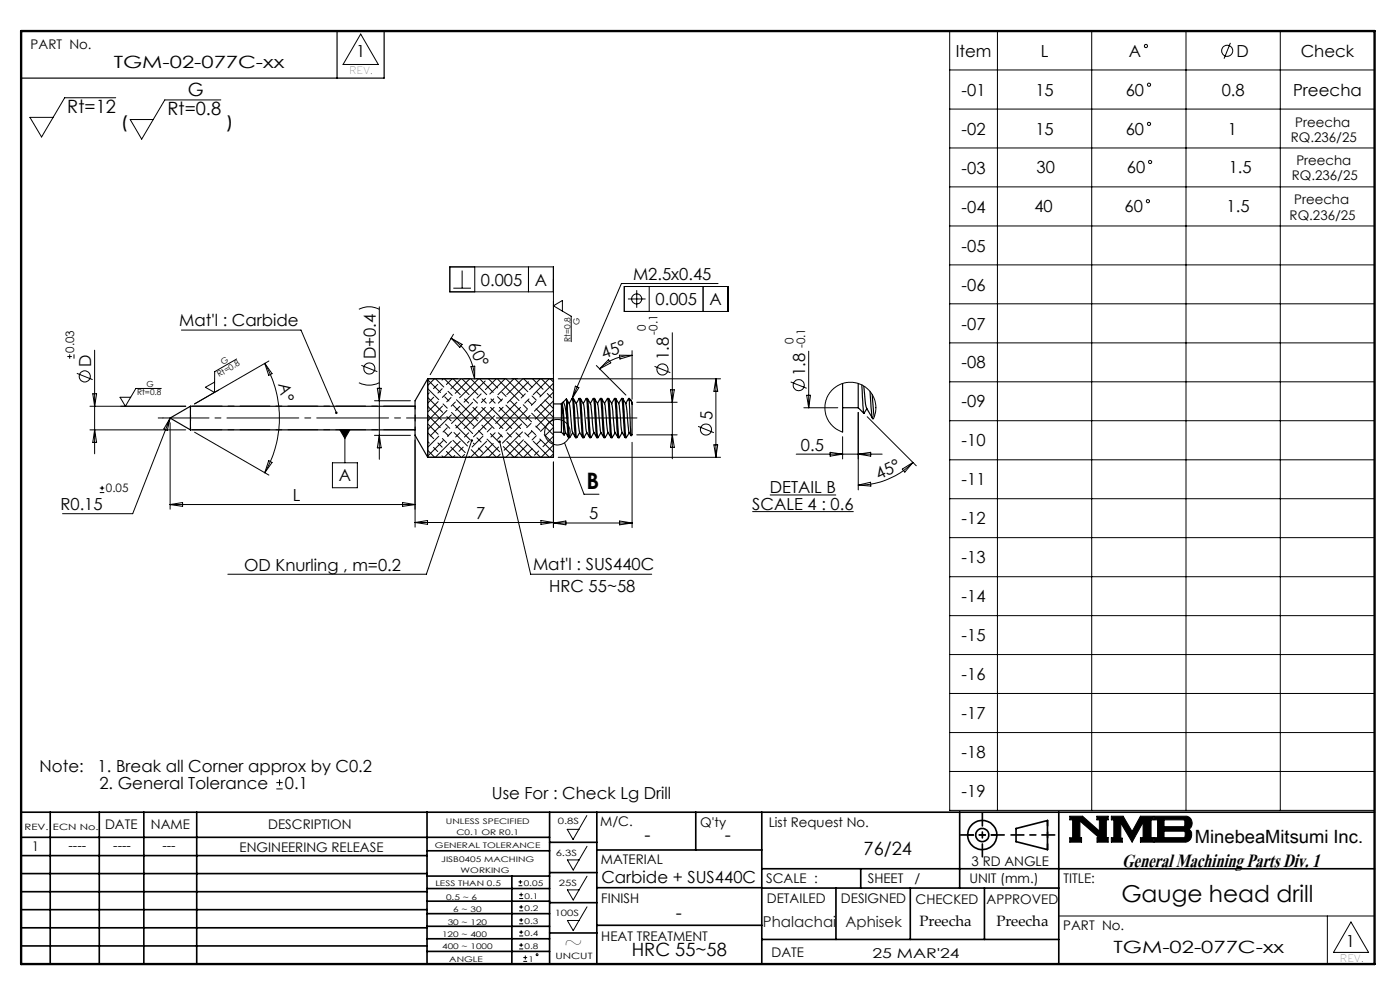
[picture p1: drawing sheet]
<svg xmlns="http://www.w3.org/2000/svg" width="297mm" height="210mm" viewBox="0 0 297 210" stroke-linecap="round" stroke-linejoin="round" font-family="sans-serif">
<g fill="none" stroke="#000" stroke-width=".21">
<path d="M76.5 7.2l3.8 6.5h-7.5zM201.5 6.6h90.1v165.3h-90.1zM201.5 14.8h90.1M211.6 6.6v165.3M231.6 6.6v165.3M251.6 6.6v165.3M261 9.1l-1.3 3.3M271.6 6.6v165.3M24.6 20.7h-10.9l-4.9 8.4-2.5-4.2h5M46.8 21.2h-11.8l-4.9 8.3-2.5-4.1h4.9M201.5 23.1h90.1M201.5 31.4h90.1"/>
<path d="M201.5 39.6h90.1M98 57.4v3.7M100.7 56.6v5.3M112.1 56.6v5.3M201.5 47.9h90.1M201.5 56.2h90.1M14.3 75.6h.9M14.8 75.2v.9M15.7 75.2v.9M16.3 79.2l3.3 1.3M20.1 74.3v22M38.5 70h25.4l7.5 17.6"/>
<path d="M50.2 76.2l-4.7 2.6v4.4l-1.9-1 1.9-1.1M56.2 77.1a23.2 23.2 0 0 1 0 23.2M56.2 77.1l1.5 2.2-.7 .3zM57 76.6l-15.7 9.1M76.1 65.6l.3-.1a4.7 4.7 0 0 1 4.1 .1M76.7 77.5l3.3 1.3M80.5 65.1v32.3M95.7 71.7a10 10 0 0 1 5 8.7M95.7 71.7l2.3 1.4-.5 .6zM96.2 61.1h3.7M96.2 70.9l-4.9 8.6M99.9 77.8l.8-.1v2.7z"/>
<path d="M117.4 61.9h-22v-5.3h22v23.8M119.3 66v-2.3l-1.9 1.2 3.8 2.2v5.4M126.5 77.5l6.3 6.3M129.1 76.3l.5 .7-2.4 1.2zM131.4 75.3l2.7 .1-2.6 .8zM132.4 60.8h22v5.3h-22zM133.2 63.4h3.7M134.1 75.4a9.8 9.8 0 0 0-6.9 2.8M134.1 74.4v10.3M135.1 61.6v3.7M137.7 60.8v5.3M138.9 77.7l3.3 1.3"/>
<path d="M142.6 70.6v26.7M149.2 60.8v5.3M152.3 60.1h-20.5l-10.4 24.4M171.6 74.5v12M201.5 64.4h90.1M201.5 72.7h90.1M19.1 86.2h20.3M19.1 91.2h20.3M19.7 83.5h.8l-.4 2.7zM20.1 91.2l.4 2.6h-.8zM34.2 82.4h-5.4l-2.2 3.8-1.1-1.9h2.2M36.1 88.7l-7.9 20.3h-14.9"/>
<path d="M36.1 88.7l-.6 2.6-.8-.3zM36.1 89.7v18.3M41.3 91.7l15.7 9.1M57 97.7l.7 .4-1.5 2.2zM70.5 98.2h5.3v5.3h-5.3zM72.1 91.2h2.1l-1 1.8zM73.2 91.2v7M76.1 81.2l.3 .1a4.8 4.8 0 0 0 4.1-.1M79.4 85h7.7M79.4 92.3h7.7M80 82.4h.9l-.4 2.6zM80.5 92.3l.4 2.7h-.9z"/>
<path d="M88.1 92.2v19.6M100.1 93.4l-9.6 28.4h-42.2M106 93.7l6.6 28.1h25.7M117.4 98v13.9M118.4 80.4h34.5M118.4 97h34.5M119.8 93.9l4.1 10.9h3.2M122.1 81.9l.7 .3-1.4 2.3zM134.1 93.8v18.1M135.1 92.2h8.6M135.1 85.3h8.6M142.2 82.7h.9l-.5 2.6z"/>
<path d="M142.6 92.2l.5 2.7h-.9zM148.1 90.4l3.3 1.4M151.4 94.4h.9l-.4 2.6zM151.9 80.4v16.6M151.9 80.4l.4 2.6h-.9zM167.7 81l3.4 1.4M168.9 96.3h18.2M170.5 86.5h7.2M171.1 83.8h.8l-.3 2.7zM176.1 95.9l2.7 .4-2.7 .5zM178.8 92.6v4.8M182.1 87.5v16.4"/>
<path d="M182.1 96.3l2.6-.4v.9zM184 88.4l10.4 10.4M185.3 88.8l.4-1.3 .1-1.5-.5-1.7-.8-1.4-1-.9-1.6-.7-1.9-.2-1.5 .3-1.5 .9-1 1-.8 1.6-.2 1.6 .2 1.5 .8 1.6 1.2 1.3 1.6 .7M191.4 99.5l2.3-1.4-1.8 2zM193.7 98.1a16.3 16.3 0 0 1-11.6 4.8M201.5 81h90.1M201.5 89.2h90.1M201.5 97.5h90.1M21.2 104.5h.9M21.2 103.5h.9M21.7 103.1v.9M36.1 107h52"/>
<path d="M36.1 107l2.6-.4v.8zM85.4 106.6l2.7 .4-2.7 .4zM88.1 110.8h29.3M88.1 110.8l2.6-.4v.8zM114.8 110.4l2.6 .4-2.6 .4zM117.4 110.9h16.7M117.4 110.9l2.7-.4v.8zM131.4 110.5l2.7 .4-2.7 .4zM159.6 108.5h21.5M163.3 105h14.1M182.1 102.9l2.6-.6v.8zM201.5 105.8h90.1"/>
<path d="M201.5 114h90.1M201.5 122.3h90.1M201.5 130.6h90.1M201.5 138.8h90.1M201.5 147.1h90.1M201.5 155.4h90.1M58.6 167.3h1.4M58.6 166h1.4M59.3 165.3v1.4M120.3 175.9h2.5l-1.2 2.2zM124.5 173l-1.7 2.9M124.5 179.5l-1.7 2.9"/>
<path d="M201.5 163.6h90.1M226.9 173.1h2.8l3.5 3.2v-2.4h-.5v-.8h2.4v.8h-.4v3.8h.4v.9h-2.4v-.9h.5l-4.1-3.5v3.5h.3v.9h-2.5v-.9h.6v-3.8h-.6zM235.8 173.1h2.5l1.9 3.3 1.7-3.3h2.8v.8h-.5v3.8h.5v.9h-2.8v-.9h.6v-3.3l-2.3 4.2-2.4-4v3.2h.3v.8h-2.3v-.9h.5v-3.8h-.5zM244.9 173.1h6.7a1.49 1.49 0 0 1 1.3 1.2 1.49 1.49 0 0 1-.8 1.6 1.48 1.48 0 0 1 .7 1.6 1.48 1.48 0 0 1-1.4 1.1h-6.5v-.9h.7v-3.8h-.7zM246.9 173.9h4.2l.3 .3v.9l-.3 .3h-4.2zM246.9 176.3h4.3l.2 .3v.8l-.3 .3h-4.2zM110 187.9h.8M110 187.1h.8M110.1 198.5h.9M110.1 197.7h.9M110.1 196h.9M110.1 195.1h.9"/>
<path d="M110.1 193.2h.9M110.1 192.4h.9M110.1 190.6h.9M110.1 189.8h.9M110.4 186.7v.8M110.6 189.4v.8M110.6 192v.8M110.6 194.8v.8M110.6 197.3v.8M120.4 182.4h2.4l-1.2 2.2zM120.4 188.8h2.4l-1.2 2.1zM120.4 195.3h2.4l-1.2 2.1z"/>
<path d="M124.5 185.9l-1.7 2.9M124.5 192.4l-1.7 2.9M224.6 194.3h67M281.6 194.3v10.2M286.6 195.6l3.7 6.4h-7.4zM110.1 201.3h.9M110.1 200.5h.9M110.6 200.1v.8M111 203.9h.8M111 203.1h.8M111.4 202.7v.8"/>
<circle cx="243.1" cy="9.8" r=".34"/>
<circle cx="243.7" cy="18" r=".34"/>
<circle cx="260.3" cy="10.8" r="1.18"/>
<circle cx="243.7" cy="26.3" r=".34"/>
<circle cx="244" cy="34.4" r=".34"/>
<circle cx="243.5" cy="42.7" r=".34"/>
<circle cx="18" cy="79.8" r="1.18"/>
<circle cx="78.4" cy="78.1" r="1.18"/>
<circle cx="135.1" cy="63.4" r="1.07"/>
<circle cx="140.5" cy="78.4" r="1.18"/>
<circle cx="118.2" cy="91.7" r="2.71"/>
<circle cx="149.8" cy="91.1" r="1.18"/>
<circle cx="169.4" cy="81.7" r="1.18"/>
<circle cx="113.9" cy="202.5" r=".2"/>
</g>
<g fill="none" stroke="#000" stroke-width=".35">
<path d="M4.5 172.3h287.1M4.5 177.6h112.1M10.7 172.3v32.2M21.1 172.3v32.2M30.5 172.3v32.2M41.7 172.3v32.2M90.6 172.3v32.2M116.6 172.3v32.2M116.6 178.7h10M126.6 172.3v32.2M147.6 172.3v8M161.6 172.3v32.2"/>
<path d="M203.6 172.3v16.1M215.5 175.7l6.7-1.6v6.1l-6.7-1.7zM224.6 172.3v32.2M4.5 185.3h86.1M4.5 181.5h86.1M4.5 189.2h86.1M4.5 193h86.1M4.5 196.8h86.1M90.6 199.1h26M90.6 193.8h26M90.6 188.5h26M90.6 191.2h26"/>
<path d="M90.6 180.5h26M90.6 185.8h26M90.6 196.5h26M108.6 185.8v18.5M116.6 185.1h10M116.6 191.5h10M116.6 197.9h10M126.6 196.3h35M126.6 188.3h35M126.6 180.3h35M161.6 184.3h130M161.6 199.3h63"/>
<path d="M161.6 188.4h63M177.3 188.4v10.9M182.6 184.3v4.1M193.1 188.4v10.9M208.8 188.4v10.9M4.5 200.7h86.1M90.6 201.8h26"/>
<circle cx="208.4" cy="177.1" r="3.1"/>
<circle cx="208.4" cy="177.1" r="1.4"/>
</g>
<path d="M4.5 6.6h287.1M90.8 84.3l8.9 9M99.7 80.3l-8.9 8.9" fill="none" stroke="#000" stroke-width=".21" stroke-dasharray="6.3 1.3 1.3 1.3" stroke-dashoffset="1.9"/>
<g fill="none" stroke="#000" stroke-width=".25">
<path d="M71.5 6.6v10M81.5 6.6v10h-77M40.4 86.2v5M40.4 86.2l-4.3 2.5 4.3 2.5M40.4 86.2h47.7M40.4 91.2h47.7M90.7 80.4v16.6M90.7 80.4h26.7v16.6h-26.7M90.7 80.4l-2.6 4.6v7.3l2.6 4.7M117.4 85.7h1.7M117.4 91.7h1.7M119.1 85.7v6"/>
<path d="M119.2 85.6l.5 6.7-.6-.6M119.2 85.6l-.1 .1M119.2 85.6l.3-.3a7.7 7.7 0 0 1 .8 3.3M119.2 85.6h.1M119.3 85.7l.5 5.1a2.65 2.65 0 0 0 .8 2M120 91.7l-.3 .5M120.2 84.6l.6 1M120.2 84.6l.1 .7M120.2 84.6l-.8 .8M120.3 85.3l.3 6.3 .3 1.2h-.3l-.1-.7-.2-3.5M120.3 85.3v3.3M120.8 85.7l.6 5.6 .7 1.5"/>
<path d="M121.4 84.5l-.6 1.1M121.4 84.5h.2l.1 .7 .6 7.6h-.2l-.1-.3zM121.5 91.7l-.6 1.1M121.6 84.5l.7 1.1M122.3 85.7l.6 6 .7 1.1M122.9 84.5l-.7 1.1M122.9 84.5l.6 7.6 .1 .7h.3M122.9 84.5h.2M123 91.7l-.6 1.1M123.1 84.5l.8 8.3M123.1 84.5l.7 1.1M123.8 85.7l.6 5.6 .7 1.5"/>
<path d="M124.4 84.5l-.6 1.1M124.4 84.5l.6 8 .1 .3h.2l-.7-8.3M124.4 84.5h.2M124.5 91.7l-.6 1.1M124.6 84.5l.7 1.2 .3 2.2a9.2 9.2 0 0 0 .7 4.4l.3 .5M125.9 84.5l-.7 1.1M125.9 84.5l.3 .1 .1 1.1 .3 5.9 .3 1.2h-.3l-.1-.7-.4-6.4zM126 91.7l-.6 1.1M126.1 84.5l.7 1.1M126.8 85.7l.6 5.6 .7 1.5M127.4 84.5l-.6 1.1M127.4 84.5h.2l.1 .3 .6 8h-.2l-.1-.3z"/>
<path d="M127.5 91.7l-.6 1.1M127.6 84.5l.7 1.1M128.3 85.7l.6 6 .7 1.1M128.9 84.5l-.7 1.1M128.9 84.5l.2 1.2 .4 6.4 .1 .7h.3l-.8-8.3M128.9 84.5h.2M129 91.7l-.6 1.1M129.1 84.6l.7 1M129.8 85.7l.6 5.6 .7 1.5M130.4 84.5l-.6 1.1M130.4 84.5h.2l.1 .7 .6 7.6h-.2M130.4 84.5l.7 8.3"/>
<path d="M130.5 91.7l-.6 1.1M130.6 84.5l.8 1.5 .5 5.6 .7 1.2M131.9 84.5l-.7 1.1M131.9 84.5l.2 1.2 .4 6.4 .1 .7h.3l-.8-8.3M131.9 84.5h.2M132 91.7l-.6 1.1M132.1 84.5l.7 1.1M132.8 85.7l.5 5.6 .6 1.1M133.3 84.5l-.5 1.1M133.5 91.7l-.6 1.1M133.5 84.5l.3 .3 .3 .9M133.5 84.5v.4"/>
<path d="M133.5 84.9l.4 7.5M133.8 84.9l.3 .4v.4M134.1 85.7v6.5l-.2 .2M178.8 81.3v10.3M178.8 86.5h3.3M182.1 81.3v5.2M182.1 86.5l1.2 1.2M182.8 81.7l.5 6M183.2 81.9l.4 3.9 .2 .7M183.8 86.6l1.3 2.2M183.9 86.7l-.6 1M184.6 83l.4 5.2 .1 .5 .2 .1"/>
<path d="M185 83.7l.5 4.7"/>
</g>
<path d="M205.3 177.1h6.2M222.2 174v6.2" fill="none" stroke="#000" stroke-width=".35" stroke-dasharray="15.2 1.3 1.3 1.3" stroke-dashoffset="14.1"/>
<path d="M203.8 177.1h9.2M208.4 172.5v9.2M214.5 177.1h9.3" fill="none" stroke="#000" stroke-width=".35" stroke-dasharray="15.2 1.3 1.3 1.3" stroke-dashoffset="12.5"/>
<path d="M4.5 6.6h287.1v197.9h-287.1z" fill="none" stroke="#000" stroke-width=".5"/>
<path d="M226.9 173.1v.8h.6v3.8h-.6v.9h2.5v-.9h-.3v-3.5l4.1 3.5h-.5v.9h2.4v-.9h-.4v-3.8h.4v-.8h-2.4v.8h.5v2.4l-3.5-3.2zM235.8 173.1v.8h.5v3.8h-.5v.9h2.3v-.8h-.3v-3.2l2.4 4 2.3-4.2v3.3h-.6v.9h2.8v-.9h-.5v-3.8h.5v-.8h-2.8l-1.7 3.3-1.9-3.3zM246.9 176.3h4.2l.3 .3v.8l-.2 .3h-4.3zM244.9 173.1v.8h.7v3.8h-.7v.9h6.9l.7-.5 .3-.7-.1-1.1-.6-.4a1.49 1.49 0 0 0 .8-1.6 1.49 1.49 0 0 0-1.3-1.2zM246.9 173.9h4.2l.3 .3v.9l-.3 .3h-4.2z" fill-rule="evenodd" fill="#000"/>
<path d="M33.6 88.7h101.5" fill="none" stroke="#000" stroke-width=".21" stroke-dasharray="15.2 1.3 1.3 1.3" stroke-dashoffset="4.5"/>
<g fill="none" stroke="#000" stroke-width=".21" stroke-dasharray="6.3 1.3 1.3 1.3">
<path d="M34.6 88.7h.1M90.8 80.3h26.6M90.8 97h26.6M90.8 95.6l1.4 1.4M92.2 80.3l-1.4 1.5M98.6 96.4l-.6 .6M99.5 96.8l.2 .2M100 95.4l1.6 1.6M105.8 94.8l-2.2 2.2M106.1 96.3l-.6 .7M106.8 94.7l2.2 2.3M114.8 80.3l2.6 2.6"/>
<path d="M116.7 80.3l.7 .8M117.4 94.4l-2.6 2.6M117.4 96.3l-.7 .7"/>
</g>
<path d="M90.8 80.3v16.7M117.4 80.3v16.7" fill="none" stroke="#000" stroke-width=".21" stroke-dasharray="6.3 1.3 1.3 1.3" stroke-dashoffset="-.1"/>
<path d="M40.4 86.2h47.7M40.4 91.2h47.7" fill="none" stroke="#000" stroke-width=".21" stroke-dasharray="6.3 1.3 1.3 1.3" stroke-dashoffset="-.3"/>
<path d="M40.4 86.2v5M88.1 86.2v5M99.5 93.6l-3.4 3.4" fill="none" stroke="#000" stroke-width=".21" stroke-dasharray="6.3 1.3 1.3 1.3" stroke-dashoffset="5.8"/>
<path d="M90.8 93.7l3.3 3.3M94.1 80.3l-3.3 3.3" fill="none" stroke="#000" stroke-width=".21" stroke-dasharray="6.3 1.3 1.3 1.3" stroke-dashoffset="5.9"/>
<path d="M90.8 91.8l5.1 5.2M95.9 80.3l-5.1 5.2" fill="none" stroke="#000" stroke-width=".21" stroke-dasharray="6.3 1.3 1.3 1.3" stroke-dashoffset="4.6"/>
<path d="M90.8 89.9l7 7.1M97.8 80.3l-7 7.1" fill="none" stroke="#000" stroke-width=".21" stroke-dasharray="6.3 1.3 1.3 1.3" stroke-dashoffset="3.3"/>
<path d="M101.6 80.3l-10.8 10.8M117.4 83.2l-10.8 10.8" fill="none" stroke="#000" stroke-width=".21" stroke-dasharray="6.3 1.3 1.3 1.3" stroke-dashoffset=".6"/>
<path d="M103.4 80.3l-12.6 12.7" fill="none" stroke="#000" stroke-width=".21" stroke-dasharray="6.3 1.3 1.3 1.3" stroke-dashoffset="-.7"/>
<path d="M90.8 82.5l14.5 14.5M105.3 80.3l-14.5 14.6M114.7 80.3l-14.5 14.5" fill="none" stroke="#000" stroke-width=".21" stroke-dasharray="6.3 1.3 1.3 1.3" stroke-dashoffset="3.1"/>
<path d="M107.2 80.3l-16.4 16.4" fill="none" stroke="#000" stroke-width=".21" stroke-dasharray="6.3 1.3 1.3 1.3" stroke-dashoffset="1.7"/>
<path d="M94.2 80.3l16.7 16.7M96.1 80.3l16.7 16.7M98 80.3l16.7 16.7M99.9 80.3l16.6 16.7M109 80.3l-16.6 16.7M110.9 80.3l-16.7 16.7M116.5 80.3l-16.6 16.7" fill="none" stroke="#000" stroke-width=".21" stroke-dasharray="6.3 1.3 1.3 1.3" stroke-dashoffset="1.5"/>
<path d="M112.8 80.3l-13 13" fill="none" stroke="#000" stroke-width=".21" stroke-dasharray="6.3 1.3 1.3 1.3" stroke-dashoffset="-.9"/>
<path d="M101.7 80.3l15.7 15.7M117.4 81.3l-15.7 15.7" fill="none" stroke="#000" stroke-width=".21" stroke-dasharray="6.3 1.3 1.3 1.3" stroke-dashoffset="2.2"/>
<path d="M117.4 85l-10.4 10.5" fill="none" stroke="#000" stroke-width=".21" stroke-dasharray="6.3 1.3 1.3 1.3" stroke-dashoffset=".8"/>
<path d="M107.3 80.3l10.1 10.1M117.4 86.9l-10.1 10.1" fill="none" stroke="#000" stroke-width=".21" stroke-dasharray="6.3 1.3 1.3 1.3" stroke-dashoffset="1.1"/>
<path d="M109.2 80.3l8.2 8.2M117.4 88.8l-8.2 8.2" fill="none" stroke="#000" stroke-width=".21" stroke-dasharray="6.3 1.3 1.3 1.3" stroke-dashoffset="2.4"/>
<path d="M92.4 80.3l13.4 13.4M111.1 80.3l6.3 6.4M117.4 90.6l-6.3 6.4" fill="none" stroke="#000" stroke-width=".21" stroke-dasharray="6.3 1.3 1.3 1.3" stroke-dashoffset="3.8"/>
<path d="M113 80.3l4.4 4.5M117.4 92.5l-4.4 4.5" fill="none" stroke="#000" stroke-width=".21" stroke-dasharray="6.3 1.3 1.3 1.3" stroke-dashoffset="3.2"/>
<path d="M90.8 88.1l7.9 7.9M90.8 80.6l15.2 15.2" fill="none" stroke="#000" stroke-width=".21" stroke-dasharray="6.3 1.3 1.3 1.3" stroke-dashoffset="2.6"/>
<path d="M90.8 86.2l8.4 8.4" fill="none" stroke="#000" stroke-width=".21" stroke-dasharray="6.3 1.3 1.3 1.3" stroke-dashoffset="2.3"/>
<path d="M103.6 80.3l13.8 13.9" fill="none" stroke="#000" stroke-width=".21" stroke-dasharray="6.3 1.3 1.3 1.3" stroke-dashoffset="3.6"/>
<path d="M105.5 80.3l11.9 12" fill="none" stroke="#000" stroke-width=".21" stroke-dasharray="6.3 1.3 1.3 1.3" stroke-dashoffset="-.2"/>
<path d="M100.4 94l3 3" fill="none" stroke="#000" stroke-width=".21" stroke-dasharray="6.3 1.3 1.3 1.3" stroke-dashoffset="6.1"/>
<g fill="#000">
<path d="M72.1 91.2h2.1l-1 1.8z"/>
<path d="M99.9 93.2a.28 .28 0 0 0-.1 .4 .28 .28 0 0 0 .5 0 .28 .28 0 0 0-.1-.4l-.1 .2 .1-.2zM71.2 87.4h-.1a.25 .25 0 0 0 .1 .4 .25 .25 0 0 0 .3 0l-.1-.2 .1 .2 .1-.1-.1-.3zM105.8 93.5a.27 .27 0 0 0 .1 .5 .27 .27 0 0 0 .4-.2 .28 .28 0 0 0-.4-.4l.1 .3-.1-.3z"/>
</g>
<text font-size="6.2" x="238.1" y="183.8">General Machining Parts Div. 1</text>
<g font-size="4.9">
<text x="237.9" y="191.4">Gauge head drill</text>
<text x="119.6" y="201.4">~</text>
</g>
<text font-size="4.8" x="124.4" y="103.8">B</text>
<g font-size="3.9">
<text x="39.8" y="20.3">G</text>
<text x="14.3" y="24">Rt=12</text>
<text x="35.5" y="24.5">Rt=0.8</text>
<text x="136.7" y="178.4">-</text>
<text x="153.8" y="178.4">-</text>
<text x="253.5" y="178.7">MinebeaMitsumi Inc.</text>
<text x="183.2" y="181.4">76/24</text>
<text x="143.4" y="194.9">-</text>
<text x="134" y="202.9">HRC 55~58</text>
</g>
<g font-size="3.6">
<text x="24.1" y="14.5">TGM-02-077C-xx</text>
<text x="25.5" y="27.2">(</text>
<text x="47.9" y="27.2">)</text>
<text x="236.2" y="202.1">TGM-02-077C-xx</text>
</g>
<g font-size="3.5">
<text x="75.6" y="12.1">1</text>
<text x="202.7" y="12.1">Item</text>
<text x="220.8" y="12.1">L</text>
<text x="239.5" y="12.1">A</text>
<text x="262.3" y="12.1">D</text>
<text x="275.9" y="12.1">Check</text>
<text x="204" y="20.3">-01</text>
<text x="219.7" y="20.3">15</text>
<text x="238.8" y="20.3">60</text>
<text x="259.2" y="20.3">0.8</text>
<text x="274.3" y="20.3">Preecha</text>
<text x="204" y="28.6">-02</text>
<text x="219.7" y="28.6">15</text>
<text x="238.8" y="28.6">60</text>
<text x="260.4" y="28.6">1</text>
<text x="204" y="36.8">-03</text>
<text x="219.9" y="36.7">30</text>
<text x="239" y="36.7">60</text>
<text x="260.7" y="36.7">1.5</text>
<text x="204" y="45.1">-04</text>
<text x="219.4" y="45">40</text>
<text x="238.6" y="45">60</text>
<text x="260.2" y="45">1.5</text>
<text x="204" y="53.4">-05</text>
<text x="134.3" y="59.3">M2.5x0.45</text>
<text x="102" y="60.6">0.005</text>
<text x="113.5" y="60.6">A</text>
<text x="139.1" y="64.7">0.005</text>
<text x="150.5" y="64.7">A</text>
<text x="204" y="61.6">-06</text>
<text x="38" y="69.2">Mat'l : Carbide</text>
<text x="204" y="69.9">-07</text>
<text x="19.3" y="77.9" transform="rotate(-90 19.3 77.9)">D</text>
<text x="79.7" y="76.2" transform="rotate(-90 79.7 76.2)">D+0.4</text>
<text x="99.2" y="73.2" transform="rotate(64 99.2 73.2)">60°</text>
<text x="128" y="76.1" transform="rotate(-20 128 76.1)">45°</text>
<text x="141.9" y="76.4" transform="rotate(-90 141.9 76.4)">1.8</text>
<text x="59" y="81.5" transform="rotate(77 59 81.5)">A°</text>
<text x="170.8" y="79.7" transform="rotate(-90 170.8 79.7)">1.8</text>
<text x="204" y="78.2">-08</text>
<text x="151.1" y="89.2" transform="rotate(-90 151.1 89.2)">5</text>
<text x="204" y="86.4">-09</text>
<text x="169.9" y="95.6">0.5</text>
<text x="204" y="94.7">-10</text>
<text x="186.4" y="101.8" transform="rotate(-25 186.4 101.8)">45°</text>
<text x="62.1" y="106.2">L</text>
<text x="71.9" y="102.1">A</text>
<text x="163.3" y="104.6">DETAIL B</text>
<text x="204" y="103">-11</text>
<text x="12.8" y="108.1">R0.15</text>
<text x="101" y="110">7</text>
<text x="125" y="110.1">5</text>
<text x="159.6" y="108.1">SCALE 4 : 0.6</text>
<text x="204" y="111.2">-12</text>
<text x="204" y="119.5">-13</text>
<text x="51.8" y="121">OD Knurling , m=0.2</text>
<text x="113.1" y="121">Mat'l : SUS440C</text>
<text x="116.5" y="125.5">HRC 55~58</text>
<text x="204" y="127.8">-14</text>
<text x="204" y="136">-15</text>
<text x="204" y="144.3">-16</text>
<text x="204" y="152.6">-17</text>
<text x="204" y="160.8">-18</text>
<text x="8.4" y="163.8">Note:</text>
<text x="20.7" y="163.8">1. Break all Corner approx by C0.2</text>
<text x="21.1" y="167.3">2. General Tolerance</text>
<text x="60.5" y="167.3">0.1</text>
<text x="104.3" y="169.4">Use For : Check Lg Drill</text>
<text x="204" y="169.1">-19</text>
<text x="127.6" y="187.3">Carbide + SUS440C</text>
<text x="285.5" y="200.9">1</text>
</g>
<g font-size="3.2" fill="#191924">
<text x="161.8" y="196.7">Phalachai</text>
<text x="179.4" y="196.7">Aphisek</text>
</g>
<g font-size="3.2">
<text x="195" y="196.4">Preecha</text>
<text x="211.4" y="196.4">Preecha</text>
</g>
<text font-size="2.9" x="185.1" y="203.1">25 MAR'24</text>
<g font-size="2.8">
<text x="6.5" y="10.4">PART No.</text>
<text x="274.8" y="26.9">Preecha</text>
<text x="273.8" y="30.2">RQ.236/25</text>
<text x="275" y="35">Preecha</text>
<text x="274" y="38.3">RQ.236/25</text>
<text x="273.6" y="46.6">RQ.236/25</text>
<text x="274.6" y="43.3">Preecha</text>
<text x="22.3" y="175.9">DATE</text>
<text x="32" y="175.9">NAME</text>
<text x="56.9" y="175.9">DESCRIPTION</text>
<text x="127.3" y="175.3">M/C.</text>
<text x="148.6" y="175.3">Q'ty</text>
<text x="163.1" y="175.4">List Request No.</text>
<text x="6.8" y="180.6">1</text>
<text x="14.5" y="180.3">----</text>
<text x="24" y="180.3">----</text>
<text x="34.5" y="180.3">---</text>
<text x="50.8" y="180.7">ENGINEERING RELEASE</text>
<text x="127.5" y="183.4">MATERIAL</text>
<text x="206.1" y="183.8">3 RD ANGLE</text>
<text x="127.6" y="191.5">FINISH</text>
<text x="162.5" y="187.3">SCALE :</text>
<text x="162.7" y="191.5">DETAILED</text>
<text x="178.4" y="191.5">DESIGNED</text>
<text x="184.1" y="187.3">SHEET</text>
<text x="194" y="187.3">/</text>
<text x="194.2" y="191.7">CHECKED</text>
<text x="205.6" y="187.3">UNIT (mm.)</text>
<text x="209.3" y="191.8">APPROVED</text>
<text x="225.6" y="187.3">TITLE:</text>
<text x="225.6" y="197.2">PART No.</text>
<text x="127.6" y="199.5">HEAT TREATMENT</text>
<text x="163.7" y="203">DATE</text>
</g>
<g font-size="2.5">
<text x="137" y="70.3" transform="rotate(-90 137 70.3)">0</text>
<text x="139.5" y="71" transform="rotate(-90 139.5 71)">-0.1</text>
<text x="15.7" y="74.8" transform="rotate(-90 15.7 74.8)">0.03</text>
<text x="168.3" y="73.1" transform="rotate(-90 168.3 73.1)">0</text>
<text x="170.8" y="73.9" transform="rotate(-90 170.8 73.9)">-0.1</text>
<text x="22.5" y="104.4">0.05</text>
</g>
<g font-size="2.1">
<text x="74.1" y="15.7">REV.</text>
<text x="284.3" y="204.1">REV.</text>
</g>
<g font-size="1.8">
<text x="122.9" y="68.9" transform="rotate(-90 122.9 68.9)">G</text>
<text x="47.3" y="77.4" transform="rotate(-30 47.3 77.4)">G</text>
<text x="121" y="72.5" transform="rotate(-90 121 72.5)">Rt=0.8</text>
<text x="29.1" y="83.9">Rt=0.8</text>
<text x="31" y="82">G</text>
<text x="46.5" y="80" transform="rotate(-30 46.5 80)">Rt=0.8</text>
<text x="5.2" y="176">REV.</text>
<text x="11.2" y="176">ECN No.</text>
<text x="118.3" y="174.9">0.8S</text>
<text x="117.9" y="181.5">6.3S</text>
<text x="118.6" y="188">25S</text>
<text x="117.7" y="194.2">100S</text>
<text x="117.8" y="203.4">UNCUT</text>
</g>
<g font-size="1.6">
<text x="92.3" y="180">GENERAL TOLERANCE</text>
<text x="94.6" y="174.8">UNLESS SPECIFIED</text>
<text x="96.8" y="177.1">C0.1 OR R0.1</text>
<text x="93.6" y="182.7">JISB0405 MACHING</text>
<text x="97.7" y="185.1">WORKING</text>
<text x="92.4" y="188">LESS THAN 0.5</text>
<text x="94.6" y="191">0.5 ~ 6</text>
<text x="111.1" y="188">0.05</text>
<text x="111.3" y="190.7">0.1</text>
<text x="95" y="196.2">30 ~ 120</text>
<text x="96.2" y="193.5">6 ~ 30</text>
<text x="111.3" y="196.1">0.3</text>
<text x="111.3" y="193.3">0.2</text>
<text x="93.8" y="198.8">120 ~ 400</text>
<text x="93.8" y="201.4">400 ~ 1000</text>
<text x="111.3" y="201.4">0.8</text>
<text x="111.3" y="198.6">0.4</text>
<text x="95.3" y="204">ANGLE</text>
<text x="112.1" y="204">1</text>
</g>
</svg>
